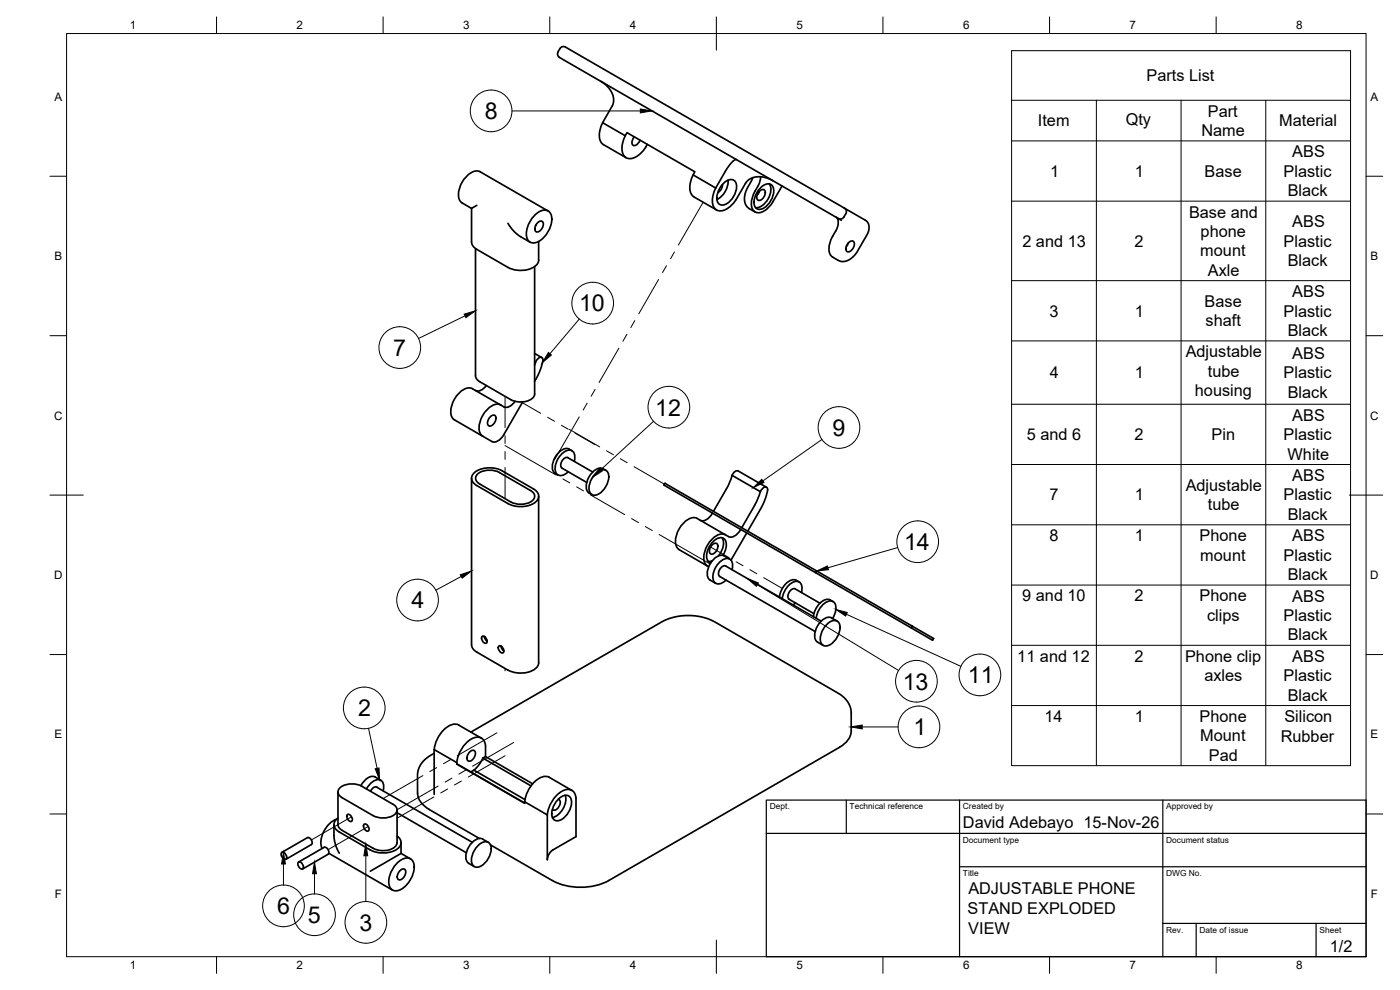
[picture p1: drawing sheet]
<svg xmlns="http://www.w3.org/2000/svg" width="420mm" height="297mm" viewBox="0 0 420 297" stroke-linecap="round" stroke-linejoin="round" font-family="sans-serif">
<!-- layer: Visible -->
<g fill="none" stroke="#000" stroke-width=".51">
<path d="M180.3 24.4a6.6 6.6 0 0 1 3.7 6.8l-3.2 5.6 6.8 3.9 .6-.9 20.3 11.7-.5 1 6.8 3.9M180.9 36.8a5.8 5.8 0 0 0-.3 6.2l7.3 4.3M187.7 40.7a5.8 5.8 0 0 0-.3 6.2 3.1 3.1 0 0 0 4.4-.5l1.3-1.3 1.2-1.8M190.4 41l-.7 1.2a.96 .96 0 0 0 .3 1.4 .96 .96 0 0 0 1.4-.4l.7-1.2M208 52.5a5.8 5.8 0 0 0-.2 6.2l7.3 4.3M216.8 55.3a2.74 2.74 0 0 1-1.4 2.5M216.9 55.2a2.66 2.66 0 0 1 3.5-1 4.7 4.7 0 0 1-1.2 6 2.66 2.66 0 0 1-3.4 1 4.7 4.7 0 0 1 1.1-6zM218.5 54.1a6.3 6.3 0 0 1-3.3 5.8M221 47.9l-.9 .4-1.4 1.6-3.9 6.5M225.9 53.3l-2.1 4.1-.4 2.4 .3 1.3 .4 .8 .7 .7 1.8 1M227.9 57.5l-.6 1M228.1 57.3a.91 .91 0 0 1 1.2-.4 .91 .91 0 0 1 .3 1.3 1.88 1.88 0 0 1-2.2 1.8l-.2-1.2z"/>
<path d="M228.1 56.5a2.66 2.66 0 0 1 3.5-1 4.7 4.7 0 0 1-1.2 6 2.66 2.66 0 0 1-3.5 1 4.7 4.7 0 0 1 1.2-6zM228.2 53l-.5 2.3a9.2 9.2 0 0 0-2.1 6.9 2.34 2.34 0 0 0 4 .9l1.9-1.8 3.2-5.5M230.9 55.2a5.4 5.4 0 0 1-1.9 6.3 2.89 2.89 0 0 1-2.2 .8M231.9 54.2a6.6 6.6 0 0 0-7.7 .2l-3.3 5.5a5.9 5.9 0 0 1-5.3 3.3 3.1 3.1 0 0 1-1.7-4l.9-2.8M141.5 62.5l-2.8-1.6a4.3 4.3 0 0 1-.4-5.4 6.6 6.6 0 0 1 4.7-4.2l1.1 .2 20.4 11.8M141.5 62.5v10.1l.4 1.2 1.2 1 9.3 5.4a8 8 0 0 0 8.6-.7l.7-1.5-.1-5.5M142.7 74.6l.1 38.6 .4 .7 .8 .6 9.3 5.4a6.1 6.1 0 0 0 6.8-.8l.4-.9M143.1 61.6l-1.6 .9M152.4 67a11 11 0 0 0 3.9 4l2.8 1.7M160.4 80v38.2M160.5 64.6a3.3 3.3 0 0 1 4.5-.9 6.1 6.1 0 0 1-1.3 7 4.3 4.3 0 0 1-4.6 1.9 3.6 3.6 0 0 1-.9-4.1l.7-1.7zM160.8 67.5l-.1 .3"/>
<path d="M161.4 66.7a.91 .91 0 0 1 1.3-.3 .91 .91 0 0 1 .3 1.2 1.88 1.88 0 0 1-2.2 1.8l-.2-1.1zM249.9 70.9a5.4 5.4 0 0 0-.5 5.9l.5 .3M250.8 65.1a2.76 2.76 0 0 1 .4 3.4l-1.3 2.4M252.5 66.1l-83.7-48.3a1.77 1.77 0 0 1-1.3-2.2l.6-1.1a1.81 1.81 0 0 1 2.5 .2l89.4 51.6 .8 1.3-.2 1.9-3.2 5.9-1 1.3-1.5 1.2-1.6 .6-1.1-.1-2.3-1.3M253.4 62.4a1.2 1.2 0 0 1 .5 1.7M253.9 64.1l-.6 1a1.2 1.2 0 0 1-1.7 .4M254.6 72.9l-.6 1.1M254.8 72.7a.91 .91 0 0 1 1.2-.3 .91 .91 0 0 1 .4 1.2 1.88 1.88 0 0 1-2.3 1.8l-.2-1.1zM141.8 116.6l9.4 5.5M141.8 116.6a4.3 4.3 0 0 0-4.9 2.3 6.6 6.6 0 0 0-1.3 6.2l.8 .9 11.2 6.5M146 115.7l-1.5 1.3a1.81 1.81 0 0 1-1.8 .2M160.4 108.4l.3 .2-.2 .9"/>
<path d="M160.4 106.1l2.2 1.2M160.8 108.6l.7-1a.79 .79 0 0 1 .9-.4 .79 .79 0 0 1 .6 .8 17.4 17.4 0 0 1-2.2 5.8M160.8 113.8l-.4 .6M147.2 125a.91 .91 0 0 1 1.3-.4 .91 .91 0 0 1 .3 1.3 1.88 1.88 0 0 1-2.2 1.8l-.3-1.2zM150.3 121.5a4.3 4.3 0 0 0-4.9 2.3 6.6 6.6 0 0 0-1.3 6.2l.8 .9M151.2 130.4l-.4 .7a2.76 2.76 0 0 1-3.2 1.4M154.6 120.4l-1 1.1a2.29 2.29 0 0 1-2.4 .6M156.9 120.6l-5.7 9.8M170.8 134.8l.8 .4M170.8 134.7a3.7 3.7 0 0 0-4.2 2.5 3.7 3.7 0 0 0 0 4.8M172.4 138.4l.1-.7a1.91 1.91 0 0 0-.6-2.3 1.91 1.91 0 0 0-2.4 .1 6 6 0 0 0-2.7 6.2 1.88 1.88 0 0 0 3.2 .3l.6-.5M141.5 143.5v50"/>
<path d="M143.4 142.2a6.2 6.2 0 0 1 6.5-.4l9.3 5.4a1.81 1.81 0 0 1 1.3 1.7 1.81 1.81 0 0 1-1.3 1.7 6.6 6.6 0 0 1-5.9 0l-9.3-5.4a1.74 1.74 0 0 1-.6-3zM160.1 146.7l-9.3-5.4a7.8 7.8 0 0 0-8.9 1 2.27 2.27 0 0 0 1.2 3.4l9.3 5.4a7.8 7.8 0 0 0 8.9-1 2.27 2.27 0 0 0-1.2-3.4M161.6 148.9l.1 49.9a4.1 4.1 0 0 1-4.1 3.1h-2.4l-2.8-.8-9.8-5.7-.9-1.1-.2-.8M166.6 142l.8 .5M176.8 147.9l.8 .5M177.9 141.6l-7.4-4.3a2.09 2.09 0 0 0-1.8 3.1l7.4 4.3M178.6 142.3a2.66 2.66 0 0 1 3.5-1 4.7 4.7 0 0 1-1.2 5.9 2.66 2.66 0 0 1-3.5 1 4.7 4.7 0 0 1 1.2-5.9zM181.8 141.1a2.65 2.65 0 0 0-4 .6 5.2 5.2 0 0 0-1.4 5.9l.4 .3M213.8 154a3.4 3.4 0 0 1-3.6 2.1M219.7 142.6l8.5 4.9-1.4 3.6-4.2 7.2M219.7 142.6a1.68 1.68 0 0 1 1.9-1.3l8.4 4.9M219.7 142.6l-1.4 3.6-4.2 7.2"/>
<path d="M222.3 158.8a3.3 3.3 0 0 1-3.6 2.2l-9.5-5.4a4.2 4.2 0 0 0-4.8 2.3 6.6 6.6 0 0 0-1.3 6.2l.7 .8M224.1 159.9l-4.7 8.2M230.4 146.9l-.1-.4a.96 .96 0 0 0-1.7 .3l-.4 .7M230.4 147a17.4 17.4 0 0 1-2.1 5.7l-3.9 6.7M203.8 164.9l8.9 5.1M213.7 168.3l-1.2 .1M213.8 163.4a.91 .91 0 0 1 1.3-.3 .91 .91 0 0 1 .3 1.2 1.88 1.88 0 0 1-2.3 1.8l-.2-1.2zM216.7 161.3a4.9 4.9 0 0 1-1 5.4M217 166.6a4.5 4.5 0 0 0 .5-4.8 2.2 2.2 0 0 0-3.1 .4 5.8 5.8 0 0 0-2.1 5.9l1 .8M217.7 160.5a4.3 4.3 0 0 0-4.9 2.3 6.6 6.6 0 0 0-1.3 6.2l.8 .8M217.8 169.8l28.6 16.6M217.8 169.8a2.09 2.09 0 0 0-1.8 3.2l28.6 16.5"/>
<path d="M219 167.8l-1.7-1a3.7 3.7 0 0 0-4.2 2.4 3.7 3.7 0 0 0 0 4.8l1.7 1M219.7 170.9l.1-.7a1.91 1.91 0 0 0-.6-2.3 1.91 1.91 0 0 0-2.3 .1 6 6 0 0 0-2.8 6.2 1.88 1.88 0 0 0 3.2 .3l.6-.5M239.8 174.6a2.89 2.89 0 0 0-4.4 1l-1 1.7-.5 1.8M240.5 177.8l.2-.7a1.97 1.97 0 0 0-.9-2.5 1.97 1.97 0 0 0-2.5 .5 6.8 6.8 0 0 0-2.5 4.5M245.1 171.4l-45.2-26.2-.4-.2-.3 .5 45.3 26.2 .3 .2 .5-.5 22.5 13 12.4 7.2-.3 .5-35.1-20.2M144.8 190.9a1.38 1.38 0 0 1 1.2 2.1 1.38 1.38 0 0 1-1.2-2.1zM145.4 191l.3 .9 .5 .5M145.6 191.2h-.2M149.8 193.8a1.38 1.38 0 0 1 1.2 2.1 1.38 1.38 0 0 1-1.2-2.1zM150.4 193.9l.1 .6 .7 .8M238.7 180.9l-.7 .6M245 185.5a6 6 0 0 1 4-5.2 1.84 1.84 0 0 1 1.9 2.5l-.3 1.4-.7 1.4"/>
<path d="M246.1 181l-7.5-4.3a2.09 2.09 0 0 0-1.8 3.1l7.5 4.3M248 187.5a2.66 2.66 0 0 1 3.5-1 4.7 4.7 0 0 1-1.2 6 2.66 2.66 0 0 1-3.5 1 4.7 4.7 0 0 1 1.2-6zM250 180.5a2.89 2.89 0 0 0-4.4 1l-1 1.7-.5 1.8M251.2 186.4l-1.7-1a3.7 3.7 0 0 0-4.2 2.4 3.7 3.7 0 0 0 0 4.9l1.7 .9M273.8 187.9l-.3 .5M137.7 217.6l6.8 3.9M137.7 217.5a4 4 0 0 0-4.5 1.5 9.9 9.9 0 0 0-2.9 5.9M141.3 219.7l57.7-33.3 2.8-1.1 3.9-.6 4.6 .3 3.8 1.4 38 21.9 2 1.9 1.1 2.1 .3 1.4v5.6a6 6 0 0 1-3.6 4.9M101.4 237.6v9.8l.2 .8 1.1 .9M102.1 236.3a6.2 6.2 0 0 1 6.5-.4l9.3 5.4a1.81 1.81 0 0 1 1.3 1.7 1.81 1.81 0 0 1-1.3 1.7 6.6 6.6 0 0 1-5.9 0l-9.3-5.4a1.74 1.74 0 0 1-.6-3zM110 236.7a3.9 3.9 0 0 1 4.2-2.6 2.65 2.65 0 0 1 .8 3.2M111.2 237.4a1.7 1.7 0 0 1 1.9-1.2l28.7 16.5"/>
<path d="M114.3 234.1l-1.7-1a3.8 3.8 0 0 0-4.3 2.6M130.3 238.3v-13.4l6.8 3.9v.5l20.4 11.7v-.4l6.8 3.9v13.4l.2-1.1 1-1.5 7.4-4.3v-11.5a2.57 2.57 0 0 0-1.5-2.5 2.57 2.57 0 0 0-2.8 .4 9.7 9.7 0 0 0-4.3 7.1M130.3 226l-2.9 2-1.1 1.3-.6 1.2-.4 1.7v5.8a6 6 0 0 0 3.5 4.9l15.1 8.7M137.1 229.3l20.4 11.6M137.1 228.8a9 9 0 0 1 5.7-7.6 2.41 2.41 0 0 1 2.9 2.6v3.2l-.8 .5 14.4 8.3M141.1 225.5a.91 .91 0 0 1 1.2-.3 .91 .91 0 0 1 .3 1.2 1.88 1.88 0 0 1-2.2 1.8l-.2-1.1zM142.2 231.1l-.9 .5M142.2 231.1l15.3 8.8M144.9 227.4l-.9 1.8-1.8 1.9M145.7 227l14.2 8.2M167.4 239.9a2.66 2.66 0 0 1 3.5-.9 4.7 4.7 0 0 1-1.2 5.9 2.66 2.66 0 0 1-3.5 1 4.7 4.7 0 0 1 1.2-6zM167.5 239.8a1.42 1.42 0 0 1 .2 2.4l-.6 .6a.9 .9 0 0 1-1.3 .1"/>
<path d="M169.6 238.6a5.8 5.8 0 0 1-3.8 6.7M171.6 237.2l-6.7-4a4 4 0 0 0-4.6 1.5 9.9 9.9 0 0 0-2.8 5.9M251.9 224.2l-69.2 40a18.7 18.7 0 0 1-16.9 0l-18.6-10.7M84.6 255.7a1.38 1.38 0 0 1 1.2 2.1 1.38 1.38 0 0 1-1.2-2.1zM89.6 258.6a1.38 1.38 0 0 1 1.2 2.1 1.38 1.38 0 0 1-1.2-2.1zM92.2 251.3l-7.6 4.4M92.2 251.3a1.38 1.38 0 0 1 1.2 2.1M93.4 253.4l-7.6 4.4M97.3 254.2l-7.7 4.4M97.3 254.2a1.38 1.38 0 0 1 1.2 2.1l-7.7 4.4M98.7 256l19.1 11M100.2 247.4v3.3a11 11 0 0 0 1.6 5.3"/>
<path d="M101 245.8a7.8 7.8 0 0 0-4.5 8.2l.2 .6M101.4 245.5a2.28 2.28 0 0 0-1.2 2.2 2.28 2.28 0 0 0 1.6 1.9l9.3 5.4a7.9 7.9 0 0 0 8.7-.8 2.14 2.14 0 0 0-.6-3.4M102.7 249.1l9.3 5.4M104.3 244.4a1.38 1.38 0 0 1 1.2 2 1.38 1.38 0 0 1-1.2-2zM109.3 247.3a1.38 1.38 0 0 1 1.2 2 1.38 1.38 0 0 1-1.2-2zM119.2 259a3.3 3.3 0 0 1 4.5-.9 6.1 6.1 0 0 1-1.3 7 4.3 4.3 0 0 1-4.6 1.9 3.6 3.6 0 0 1-.9-4.1l1.1-2.5zM119.2 243v9.8a3.6 3.6 0 0 1-4 2.4l-2-.2-1.2-.5M119.2 243.8l20.7 12M120.4 256.1l-9.3 5.3M120.4 252.8v3.3M120.4 256.1l2.8 1.6M140.6 259l1.7 1"/>
<path d="M143.3 253.9a2.66 2.66 0 0 1 3.5-1 4.7 4.7 0 0 1-1.2 6 2.66 2.66 0 0 1-3.5 1 4.7 4.7 0 0 1 1.2-6zM144.8 251.8l1.7 .9M144.9 251.7a3.7 3.7 0 0 0-4.2 2.5 3.7 3.7 0 0 0 0 4.8M120.1 261.1a.91 .91 0 0 1 1.3-.3 .91 .91 0 0 1 .3 1.2 1.88 1.88 0 0 1-2.2 1.8l-.2-1.1z"/>
</g>
<!-- layer: Tweak Trail -->
<g fill="none" stroke="#000" stroke-width=".3">
<path d="M200 79.7l-1.2 2.1M202.4 75.6l-1.2 2M211 60.7l-7.4 12.8M190.5 96.2l-1.2 2.1M197.7 83.8l-6 10.4M151.6 118.9v9.4M178.6 116.8l-1.2 2.1M185.7 104.5l-5.9 10.3M188.1 100.3l-1.2 2.1M151.6 133.7l15.3 8.8M151.6 130.7v2.4M151.6 135.5v2.3"/>
<path d="M156.4 120.6l5.9 3.4M164.3 125.2l2.1 1.2M168.5 127.6l2 1.2M170.9 128.8l9.1 5.3M172.6 130l5.9 3.4M173.8 125.1l-7.4 12.8M176.2 121l-1.2 2M182 135.3l2.1 1.1M186.2 137.6l2 1.2M151.6 140.2v9.4M168.9 143.7l2.1 1.2M173.1 146.1l2 1.2"/>
<path d="M177.2 148.5l10.3 5.9M189.5 155.6l2.1 1.2M190.3 140l9.1 5.3M193.7 158l2 1.2M197.8 160.4l15.3 8.8M213.3 164.1l5.6 3.3M220.9 168.6l2.1 1.1M225 170.9l2.1 1.2M229.2 173.3l5.6 3.3M149.2 219.9l-12 6.8M151.6 200.6v.7M126.9 232.7l-11.9 6.9"/>
<path d="M130.2 239.1l-11 6.4M131 230.3l-2 1.2M131.5 235.8l-12.4 7.2M134.3 236.7l-2 1.2M135.2 228l-2.1 1.1M135.6 233.5l-2 1.2M138.5 234.3l-2.1 1.2M139.8 231.1l-2.1 1.2M151.6 226.8l-11.1 6.4M154.2 222.8l-12.4 7.1M105.5 245.1l-12.1 6.9M110.5 248l-12 6.9"/>
</g>
<!-- layer: BORDER -->
<g fill="none" stroke="#000" stroke-width=".3">
<path d="M20 10.1h390v276.9h-390zM65 5.1v5M115 5.1v5M165 5.1v5M215 5.1v10M265 5.1v5M315 5.1v5M365 5.1v5M15 52.9h5M410 52.9h5M15 100.7h5M410 100.7h5"/>
<path d="M15 148.6h10M405 148.6h10M15 196.4h5M410 196.4h5M15 244.2h5M410 244.2h5M65 287v5M115 287v5M165 287v5M215 282.1v9.9M265 287v5M315 287v5"/>
<path d="M365 287v5"/>
</g>
<!-- layer: TITLEBLOCK -->
<path d="M230 240.1h180v46.9h-180zM230 250h180M254 240.1v9.9M288 240.1v46.9M349 240.1v46.9M288 260.1h122M349 277.1h61M359 277.1v9.9M395 277.1v9.9" fill="none" stroke="#000" stroke-width=".36"/>
<!-- layer: Custom Tables -->
<g fill="none" stroke="#000" stroke-width=".3">
<path d="M303.6 15.2h101.7v214.5h-101.7zM303.6 30.1h101.7M329 30.1v199.6M354.5 30.1v199.6M379.9 30.1v199.6M303.6 42.3h101.7M303.6 60.4h101.7M303.6 84.2h101.7M303.6 102.3h101.7M303.6 121.3h101.7M303.6 139.4h101.7M303.6 157.5h101.7"/>
<path d="M303.6 175.5h101.7M303.6 193.6h101.7M303.6 211.7h101.7"/>
</g>
<!-- layer: Balloons -->
<g fill="none" stroke="#000" stroke-width=".3">
<circle cx="147.4" cy="33.3" r="6.3"/>
<circle cx="177.9" cy="91" r="6.3"/>
<circle cx="120" cy="104.3" r="6.3"/>
<circle cx="200.7" cy="122.2" r="6.3"/>
<circle cx="251.8" cy="128.3" r="6.3"/>
<circle cx="275.4" cy="162.5" r="6.3"/>
<circle cx="125.3" cy="180" r="6.3"/>
<circle cx="109.3" cy="212.4" r="6.3"/>
<circle cx="275" cy="204.4" r="6.3"/>
<circle cx="275.8" cy="218.1" r="6.3"/>
<circle cx="294.1" cy="202.5" r="6.3"/>
<circle cx="85.1" cy="271.8" r="6.3"/>
<circle cx="94.4" cy="274.5" r="6.3"/>
<circle cx="109.8" cy="276.8" r="6.3"/>
</g>
<!-- layer: 0 -->
<g fill="#000" stroke="#000" stroke-width=".3">
<path d="M192.2 32.7l3.5 .6-3.5 .6zM139.3 94.3l3.4-1.1-2.9 2.1zM164.6 105.8l.9 .7-2.7 2.3zM180 140.4l.8 .9-3 1.9zM226.1 146.3l2.5-2.5 .7 1zM138.2 172.5l3.3-1.2-2.8 2.2zM224.3 173.6l3.3 1.3-.6 1zM245.1 171.3l3.2-1.5 .3 1.1zM250.8 182.9l3.5 .9-.5 1zM255.3 218.1l3.5-.6v1.2zM112.6 230.7l1.1-.3 .2 3.6zM85.1 255.7l.6 3.5h-1.2z"/>
<path d="M109.8 253.2l.6 3.6h-1.2zM94.4 258.7l.6 3.5h-1.2z"/>
</g>
<g fill="none" stroke="#000" stroke-width=".3">
<path d="M153.6 33.3h38.6M139.6 94.8l-14 6.8M173.8 95.7l-8.8 10.4M196.1 126.4l-15.7 14.5M246.7 131.9l-17.8 12.4M138.4 173l-7.6 4.1M227.3 175.4l42.4 25.8M269.4 164.3l-20.9 6.1M254 184.3l34.4 15.6M110.6 218.5l2.6 12M258.8 218.1h10.7M85.1 259.2v6.4"/>
<path d="M109.8 256.8v13.7M94.4 262.2v6"/>
</g>
<g font-size="7">
<text x="145.5" y="35.8">8</text>
<text x="173.8" y="93.4">10</text>
<text x="118" y="106.8">7</text>
<text x="196.7" y="124.7">12</text>
<text x="249.9" y="130.8">9</text>
<text x="271.3" y="165">14</text>
<text x="123.5" y="182.5">4</text>
<text x="270.9" y="206.9">13</text>
<text x="290.4" y="205">11</text>
<text x="107.4" y="214.9">2</text>
<text x="274.1" y="220.6">1</text>
<text x="83.2" y="274.3">6</text>
<text x="92.4" y="276.9">5</text>
<text x="107.8" y="279.2">3</text>
</g>
<g font-size="4.9">
<text x="344.1" y="24.4">Parts List</text>
<text x="362.5" y="35">Part</text>
<text x="311.5" y="37.9">Item</text>
<text x="337.9" y="37.5">Qty</text>
<text x="360.6" y="40.8">Name</text>
<text x="383.9" y="37.9">Material</text>
<text x="387.8" y="47.2">ABS</text>
<text x="315.1" y="53.1">1</text>
<text x="340.6" y="53.1">1</text>
<text x="361.5" y="53">Base</text>
<text x="385.2" y="53.1">Plastic</text>
<text x="386.5" y="58.9">Black</text>
<text x="356.8" y="65.3">Base and</text>
<text x="360.3" y="71.1">phone</text>
<text x="387.8" y="68.2">ABS</text>
<text x="306.8" y="74">2 and 13</text>
<text x="340.4" y="74">2</text>
<text x="360.2" y="76.9">mount</text>
<text x="385.2" y="74">Plastic</text>
<text x="362.5" y="82.7">Axle</text>
<text x="386.5" y="79.9">Black</text>
<text x="387.8" y="89.2">ABS</text>
<text x="315" y="95">3</text>
<text x="340.6" y="95">1</text>
<text x="361.5" y="92">Base</text>
<text x="385.2" y="95">Plastic</text>
<text x="361.8" y="97.9">shaft</text>
<text x="386.5" y="100.8">Black</text>
<text x="355.9" y="107.2">Adjustable</text>
<text x="387.8" y="107.7">ABS</text>
<text x="315" y="113.5">4</text>
<text x="340.6" y="113.5">1</text>
<text x="362.5" y="113">tube</text>
<text x="385.2" y="113.5">Plastic</text>
<text x="358.6" y="118.9">housing</text>
<text x="386.5" y="119.4">Black</text>
<text x="387.8" y="126.2">ABS</text>
<text x="308.2" y="132.1">5 and 6</text>
<text x="340.4" y="132.1">2</text>
<text x="363.6" y="132.1">Pin</text>
<text x="385.2" y="132.1">Plastic</text>
<text x="386.4" y="137.9">White</text>
<text x="355.9" y="147.2">Adjustable</text>
<text x="387.8" y="144.3">ABS</text>
<text x="314.9" y="150.2">7</text>
<text x="340.6" y="150.2">1</text>
<text x="362.5" y="153">tube</text>
<text x="385.2" y="150.2">Plastic</text>
<text x="386.5" y="156">Black</text>
<text x="315" y="162.4">8</text>
<text x="340.6" y="162.4">1</text>
<text x="360" y="162.4">Phone</text>
<text x="387.8" y="162.4">ABS</text>
<text x="360.2" y="168.2">mount</text>
<text x="385.2" y="168.2">Plastic</text>
<text x="386.5" y="174.1">Black</text>
<text x="306.8" y="180.5">9 and 10</text>
<text x="340.4" y="180.5">2</text>
<text x="360" y="180.4">Phone</text>
<text x="387.8" y="180.5">ABS</text>
<text x="362.3" y="186.3">clips</text>
<text x="385.2" y="186.3">Plastic</text>
<text x="386.5" y="192.2">Black</text>
<text x="305.3" y="198.5">11 and 12</text>
<text x="340.4" y="198.5">2</text>
<text x="355.7" y="198.5">Phone clip</text>
<text x="387.8" y="198.6">ABS</text>
<text x="361.5" y="204.4">axles</text>
<text x="385.2" y="204.4">Plastic</text>
<text x="386.5" y="210.3">Black</text>
<text x="313.4" y="216.6">14</text>
<text x="340.6" y="216.6">1</text>
<text x="360" y="216.6">Phone</text>
<text x="385.5" y="216.7">Silicon</text>
<text x="360.2" y="222.4">Mount</text>
<text x="384.4" y="222.5">Rubber</text>
<text x="362.8" y="228.3">Pad</text>
<text x="289" y="248.5">David Adebayo 15-Nov-26</text>
<text x="290.6" y="268.4">ADJUSTABLE PHONE</text>
<text x="290.4" y="274.3">STAND EXPLODED</text>
<text x="290.6" y="280.1">VIEW</text>
<text x="399.1" y="285.7">1/2</text>
</g>
<g font-size="3.5">
<text x="39" y="8.8">1</text>
<text x="89" y="8.8">2</text>
<text x="139" y="8.8">3</text>
<text x="189" y="8.8">4</text>
<text x="239" y="8.8">5</text>
<text x="289" y="8.8">6</text>
<text x="339" y="8.8">7</text>
<text x="389" y="8.8">8</text>
<text x="16.3" y="30.2">A</text>
<text x="411.3" y="30.2">A</text>
<text x="16.3" y="78">B</text>
<text x="411.3" y="78">B</text>
<text x="16.2" y="125.9">C</text>
<text x="411.2" y="125.9">C</text>
<text x="16.2" y="173.7">D</text>
<text x="411.2" y="173.7">D</text>
<text x="16.3" y="221.6">E</text>
<text x="411.3" y="221.6">E</text>
<text x="16.4" y="269.4">F</text>
<text x="411.4" y="269.4">F</text>
<text x="39" y="290.8">1</text>
<text x="89" y="290.8">2</text>
<text x="139" y="290.8">3</text>
<text x="189" y="290.8">4</text>
<text x="239" y="290.8">5</text>
<text x="289" y="290.8">6</text>
<text x="339" y="290.8">7</text>
<text x="389" y="290.8">8</text>
</g>
<g font-size="2.5">
<text x="231" y="242.9">Dept.</text>
<text x="255" y="242.9">Technical reference</text>
<text x="289" y="242.9">Created by</text>
<text x="350" y="242.9">Approved by</text>
<text x="289" y="252.8">Document type</text>
<text x="350" y="252.8">Document status</text>
<text x="289" y="262.9">Title</text>
<text x="350" y="262.9">DWG No.</text>
<text x="350" y="279.9">Rev.</text>
<text x="360" y="279.9">Date of issue</text>
<text x="396" y="279.9">Sheet</text>
</g>
</svg>
